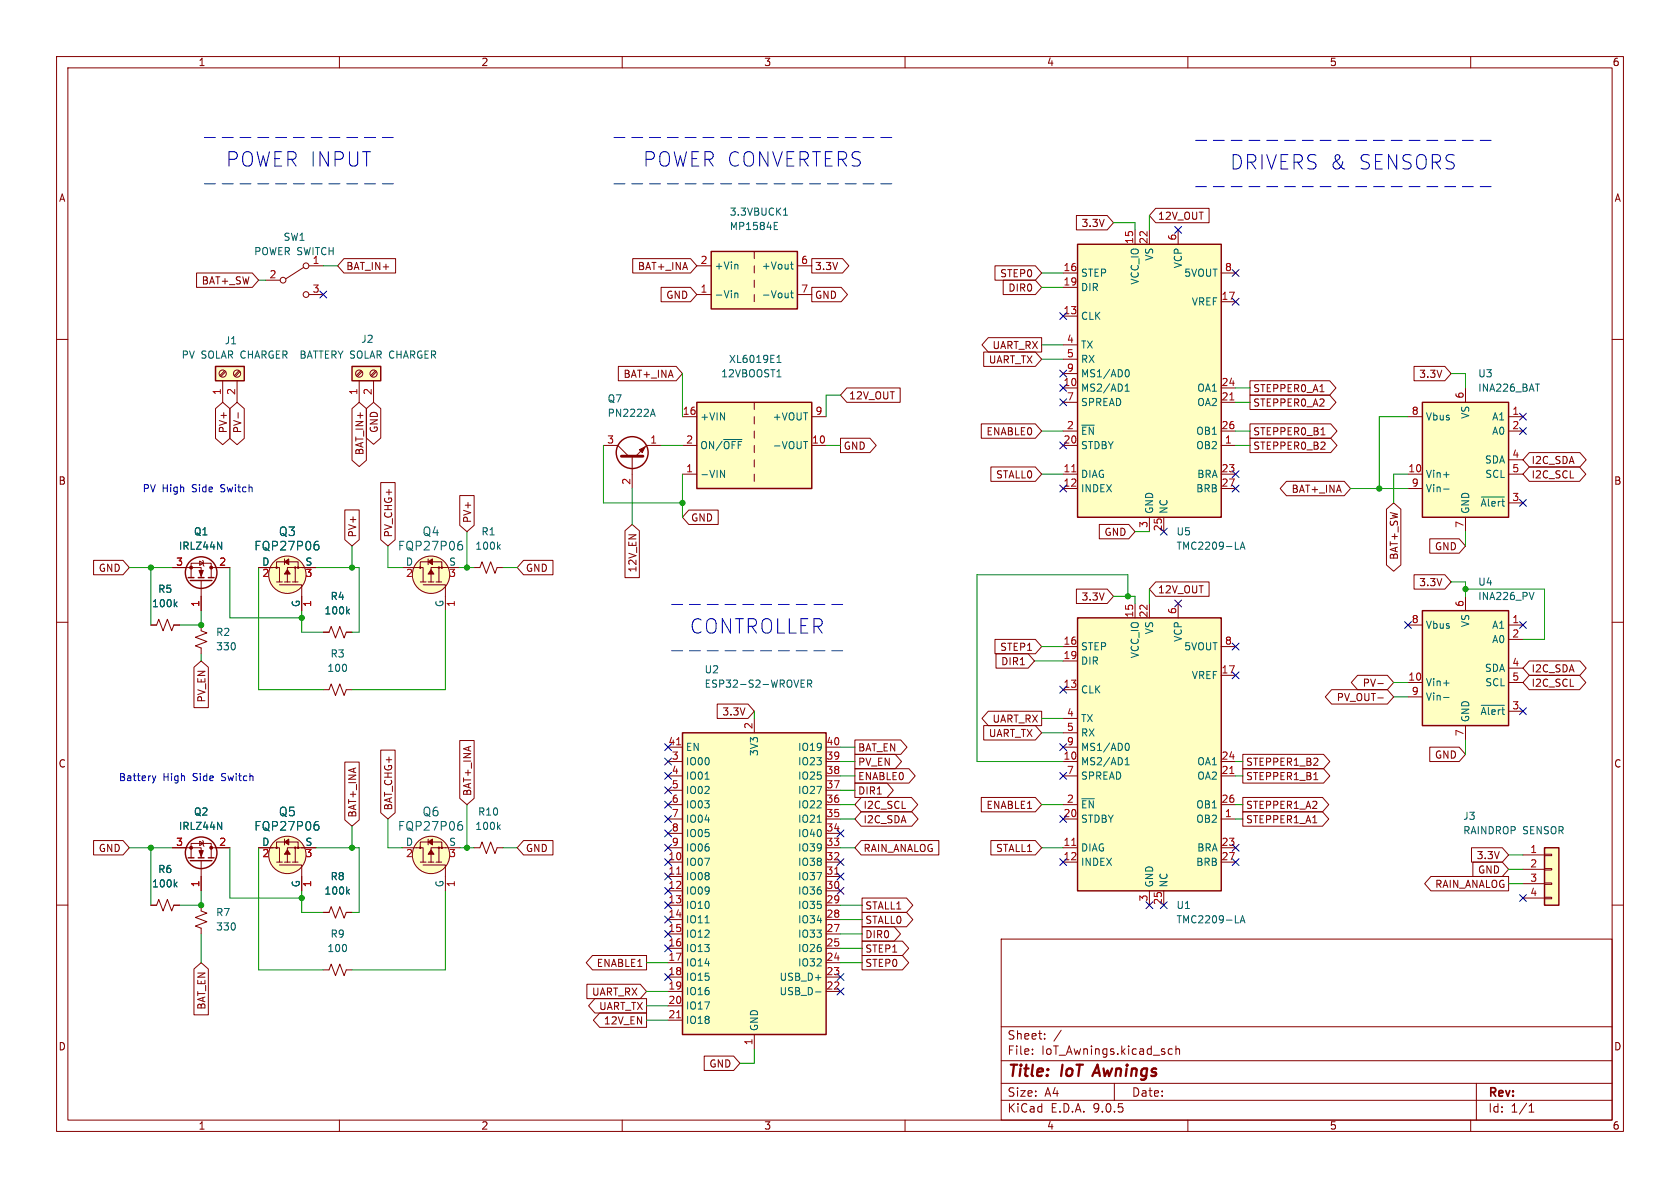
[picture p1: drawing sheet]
<svg xmlns="http://www.w3.org/2000/svg" width="297mm" height="210mm" viewBox="0 0 297 210" stroke-linecap="round" stroke-linejoin="round" font-family="sans-serif">
<g fill="none" stroke="#840000" stroke-width=".18">
<path d="M10 10h277v190h-277zM12 12h273v186h-273zM60 10v2M110 10v2M160 10v2M210 10v2M260 10v2M10 60h2M285 60h2M35.3 99.2l.6 .4-.6 .3zM35.8 99.1l.1 .1v.7l.2 .2M10 110h2"/>
<path d="M30.5 100.3h5.1v1.8M33.8 102.1v-2.5h3.5v2.5M35.6 102.6v5.4M37.3 100.3h3.3M285 110h2M57.1 121.9h1.1l.3-1 .8 2 .8-2 .7 2 .4-1h1M10 160h2M26.7 160h1l.4-1 .7 2 .8-2 .8 2 .3-1h1M177 166h108v32h-108zM285 160h2M60 198v2M110 198v2"/>
<path d="M160 198v2M177 194.5h108M177 191.5h108M177 187.5h108M177 181.5h108M182.5 186.3v.1M182.5 185.5v.1M184.7 183.6v.1M184.7 182.8v.1M187.6 182.1l-1.3 2M197 191.5v3M206.6 186.3l.2 .1 .4-.1"/>
<path d="M207.2 185.5l-.4-.1-.2 .1M207.9 185.5l.2-.1 .4 .1v.9M207.9 184.9v1.5M210 198v2M260 198v2M261 191.5v6.5M270.3 196.6h.9M270.3 195.5l.4-.4v1.5"/>
</g>
<path d="M194 188.2l-.9 2" fill="none" stroke="#840000" stroke-width=".4"/>
<path d="M38.5 95.8l.7 1.3v-1.3M30.9 156.3l.4 .5M31.3 155.9l-.5 .5" fill="none" stroke="#006464" stroke-width=".18"/>
<g fill="none" stroke="#840000" stroke-width=".25">
<path d="M33.3 102.1h1M33.7 102.6h3.8M35.1 102.1h1M36.8 102.1h1"/>
<circle cx="35.6" cy="101.2" r="2.79"/>
</g>
<g fill="#840000" stroke="#840000" stroke-width=".18">
<path d="M35.2 100.8h.7l-.3 1.1z"/>
<circle cx="37.3" cy="100.3" r=".25"/>
<circle cx="33.8" cy="100.3" r=".25"/>
</g>
<path d="M190.5 43.2h25.4v48.2h-25.4z" fill="#ffffc2"/>
<g fill="none" stroke="#840000" stroke-width=".25">
<path d="M190.5 43.2h25.4v48.2h-25.4z"/>
<circle cx="111.8" cy="80" r="2.82"/>
</g>
<g fill="none" stroke="#840000" stroke-width=".18">
<path d="M188 48.3h2.5M188 50.8h2.5M188 55.9h2.5M200.7 40.6v2.6M203.2 40.6v2.6M208.3 40.6v2.6M215.9 48.3h2.5M215.9 53.3h2.5M106.7 78.7h2.5l1.9 1.9M116.8 78.7h-2.5l-1.9 1.9M188 61h2.5M188 63.5h2.5"/>
<path d="M188 66h2.5M188 68.6h2.5M188 71.1h2.5M188 76.2h2.5M188 78.7h2.5M215.9 68.6h2.5M215.9 71.1h2.5M215.9 76.2h2.5M215.9 78.7h2.5M111.8 80.6v5.8M188 83.8h2.5M188 86.4h2.5"/>
<path d="M203.2 91.4v2.6M205.7 91.4v2.6M215.9 83.8h2.5M215.9 86.4h2.5M83.8 149.9h1l.4-1.1 .8 2.1 .7-2.1 .8 2.1 .4-1h1"/>
</g>
<path d="M115.1 73.2h.6M115.4 72.3l.4 1.3M191.2 75.2h2.3M198.9 69.2h.7M198.9 68.3l.4-.4v1.3M199.1 65.4l.1-.1a.68 .68 0 0 1 .5 .7 .68 .68 0 0 1-.5 .6h-.1M219.2 97.1l.5-1.3 .4 1.3M219.4 96.7h.6M88.1 146.1l.3 .5M88.4 145.8l-.4 .5" fill="none" stroke="#006464" stroke-width=".18"/>
<path d="M217.4 70.7h.7M189.5 83.4h.7" fill="none" stroke="#a90000" stroke-width=".18"/>
<path d="M109.9 80.6h3.8" fill="none" stroke="#840000" stroke-width=".51"/>
<path d="M113 79.5l1-.5-.5 1z" fill="#840000" stroke="#840000" stroke-width=".18"/>
<path d="M123.2 71.1h20.3v15.3h-20.3z" fill="#ffffc2"/>
<path d="M123.2 71.1h20.3v15.3h-20.3z" fill="none" stroke="#840000" stroke-width=".25"/>
<path d="M120.6 73.7h2.6M120.6 78.7h2.6M133.3 71.1v1.3M133.3 73.7v1.2M133.3 76.2v1.3M133.3 78.7v1.3M143.5 73.7h2.5M143.5 78.7h2.5M120.6 83.8h2.6M133.3 81.3v1.3M133.3 83.8v1.3" fill="none" stroke="#840000" stroke-width=".18"/>
<path d="M127.9 77.7h3.3M137.4 66.6h.7M137.4 64.1h.7M137.4 63.2l.3-.4v1.3M142.1 78h.7M127.4 83.1l.7 1.3v-1.3" fill="none" stroke="#006464" stroke-width=".18"/>
<path d="M125.7 44.5h15.3v10.1h-15.3z" fill="#ffffc2"/>
<path d="M125.7 44.5h15.3v10.1h-15.3z" fill="none" stroke="#840000" stroke-width=".25"/>
<path d="M123.2 47h2.5M123.2 52.1h2.5M133.3 44.5v1.2M133.3 47v1.3M133.3 49.5v1.3M133.3 52.1v1.2M141 47h2.5M141 52.1h2.5" fill="none" stroke="#840000" stroke-width=".18"/>
<path d="M136.9 39.9h.4M136.9 39.3h.6M138.5 38h.7M138.6 37.1l.3-.3v1.2M129.9 51.9l.2-.1 .3 .1 .1 .7M129.9 51.8v.8M130.3 46.7l.2 .2v.7M136.9 40.6h.6M139.8 51.8h.4M139.8 46.7h.4M139.9 46.3v1.1l.3 .2M139.9 51.4v1.1l.3 .1" fill="none" stroke="#006464" stroke-width=".18"/>
<path d="M38.1 64.8h5.1v2.5h-5.1z" fill="#ffffc2"/>
<path d="M38.1 64.8h5.1v2.5h-5.1z" fill="none" stroke="#840000" stroke-width=".25"/>
<g fill="none" stroke="#840000" stroke-width=".18">
<path d="M39.4 67.3v3.8M39.7 65.5l-.8 .9M39.9 65.7l-.9 .9M41.9 67.3v3.8M42.2 65.5l-.8 .9M42.4 65.7l-.8 .9"/>
<circle cx="39.4" cy="66" r=".63"/>
<circle cx="41.9" cy="66" r=".63"/>
</g>
<path d="M62.2 64.8h5.1v2.5h-5.1z" fill="#ffffc2"/>
<path d="M62.2 64.8h5.1v2.5h-5.1z" fill="none" stroke="#840000" stroke-width=".25"/>
<g fill="none" stroke="#840000" stroke-width=".18">
<path d="M47 49.5h2.5M53.7 47.2l-3.2 2.1M54.6 47h2.5M54.6 52.1h2.5M63.5 67.3v3.8M63.8 65.5l-.8 .9M64 65.7l-.8 .9M66 67.3v3.8M66.4 65.5l-.9 .9M66.5 65.7l-.8 .9M45.7 149.9h3.7v2.5M48.9 150v-1.2h3.8v1.2"/>
<path d="M48.9 152.4h1M49.4 152.9h3.9v4.6M50.3 152.4h1M50.3 148.3v1.1M51.7 152.4h1M52.2 149.9v2.5M55.9 149.9h-5.1v2.5M57.1 171.5h1.1l.3-1.1 .8 2.1 .8-2.1 .7 2.1 .4-1h1"/>
<circle cx="50" cy="49.5" r=".51"/>
<circle cx="54.1" cy="52.1" r=".51"/>
<circle cx="54.1" cy="47" r=".51"/>
<circle cx="63.5" cy="66" r=".63"/>
<circle cx="66" cy="66" r=".63"/>
<circle cx="48.9" cy="149.9" r=".13"/>
<circle cx="50.8" cy="151.1" r="3.3"/>
<circle cx="52.2" cy="149.9" r=".13"/>
<circle cx="52.7" cy="149.9" r=".13"/>
</g>
<circle cx="50.8" cy="151.1" r="3.3" fill="#ffffc2" stroke="#ffffc2" stroke-width=".18"/>
<g fill="#840000" stroke="#840000" stroke-width=".18">
<path d="M50.8 150.2l.5 .8h-1z"/>
<path d="M50.3 148.8l.8-.5v1.1z"/>
</g>
<path d="M55.8 145.8l.4 .1 .2 .2-.1 .5-.5 .1M56 145.2h.2" fill="none" stroke="#006464" stroke-width=".18"/>
<path d="M251.5 71.1h15.2v20.3h-15.2z" fill="#ffffc2"/>
<g fill="none" stroke="#840000" stroke-width=".25">
<path d="M251.5 71.1h15.2v20.3h-15.2zM33.3 151.6h1M33.7 152.1h3.8M35.1 151.6h1M36.8 151.6h1"/>
<circle cx="35.6" cy="150.7" r="2.79"/>
</g>
<g fill="none" stroke="#840000" stroke-width=".18">
<path d="M248.9 73.7h2.6M259.1 68.6v2.5M266.7 73.7h2.5M266.7 76.2h2.5M50.3 98.8v1M75.7 98.8v1M248.9 83.8h2.6M248.9 86.4h2.6M259.1 91.4v2.6M266.7 83.8h2.5M266.7 81.3h2.5M266.7 88.9h2.5"/>
<path d="M26.7 110.5h1l.4-1 .7 2 .8-2 .8 2 .3-1h1M35.6 110.5v1l1 .4-2.1 .7 2.1 .8-2.1 .8 1.1 .4v1M45.7 100.3h3.7v2.6M48.9 100.5v-1.2h3.8v1.2M48.9 102.9h1M49.4 103.4h3.9v4.6M50.3 102.9h1M51.7 102.9h1M52.2 100.3v2.6M55.9 100.3h-5.1v2.6M57.1 111.8h1.1l.3-1.1 .8 2.1 .8-2.1 .7 2.1 .4-1h1M71.1 100.3h3.7v2.6"/>
<path d="M74.3 100.5v-1.2h3.8v1.2M74.3 102.9h1M74.8 103.4h3.9v4.6M75.7 102.9h1M77.1 102.9h1M77.6 100.3v2.6M81.3 100.3h-5.1v2.6M83.8 100.3h1l.4-1 .8 2 .7-2 .8 2 .4-1h1M30.5 149.9h5.1v1.7M33.8 151.6v-2.5h3.5v2.5M35.3 148.7l.6 .4-.6 .4zM35.6 152.1v5.4"/>
<path d="M35.8 148.6l.1 .1v.8l.2 .1M37.3 149.9h3.3M71.1 149.9h3.7v2.5M74.3 150v-1.2h3.8v1.2M74.3 152.4h1M74.8 152.9h3.9v4.6M75.7 152.4h1M75.7 148.3v1.1M77.1 152.4h1M77.6 149.9v2.5M81.3 149.9h-5.1v2.5M35.6 160v1l1 .4-2.1 .8 2.1 .7-2.1 .8 1.1 .4v1"/>
<path d="M57.1 161.3h1.1l.3-1 .8 2 .8-2 .7 2 .4-1h1"/>
<circle cx="48.9" cy="100.3" r=".13"/>
<circle cx="50.8" cy="101.6" r="3.3"/>
<circle cx="52.2" cy="100.3" r=".13"/>
<circle cx="52.7" cy="100.3" r=".13"/>
<circle cx="74.3" cy="100.3" r=".13"/>
<circle cx="76.2" cy="101.6" r="3.3"/>
<circle cx="77.6" cy="100.3" r=".13"/>
<circle cx="78.1" cy="100.3" r=".13"/>
<circle cx="74.3" cy="149.9" r=".13"/>
<circle cx="76.2" cy="151.1" r="3.3"/>
<circle cx="77.6" cy="149.9" r=".13"/>
<circle cx="78.1" cy="149.9" r=".13"/>
</g>
<g fill="none" stroke="#006464" stroke-width=".18">
<path d="M271.4 67.9h.8M55.8 96.3h.3l.3 .3-.1 .5-.5 .1M56 95.7h.2M81.2 96.3h.3l.3 .3-.1 .5-.5 .1M81.4 95.7h.2M88.1 96.6l.3 .5M88.4 96.3l-.4 .4M255.2 83.9h1M255.2 86.5h1M261.9 87.9h4.1M30.9 106.8l.4 .5M31.3 106.4l-.5 .5"/>
<path d="M61.4 108l.4 .5M61.8 107.7l-.5 .5M38.5 145.4l.7 1.2v-1.2M61.4 157.6l.4 .5M61.8 157.2l-.5 .5M81.2 145.8l.4 .1 .2 .2-.1 .5-.5 .1M81.4 145.2h.2"/>
</g>
<g fill="#ffffc2" stroke="#ffffc2" stroke-width=".18">
<circle cx="50.8" cy="101.6" r="3.3"/>
<circle cx="76.2" cy="151.1" r="3.3"/>
<circle cx="76.2" cy="101.6" r="3.3"/>
</g>
<g fill="#840000" stroke="#840000" stroke-width=".18">
<path d="M50.8 100.7l.5 .8h-1z"/>
<path d="M50.3 99.3l.8-.5v1z"/>
<path d="M76.2 150.2l.5 .8h-1z"/>
<path d="M75.7 148.8l.8-.5v1.1z"/>
<path d="M76.2 100.7l.5 .8h-1z"/>
<path d="M75.7 99.3l.8-.5v1z"/>
<path d="M35.2 150.4h.7l-.3 1z"/>
<circle cx="37.3" cy="149.9" r=".25"/>
<circle cx="33.8" cy="149.9" r=".25"/>
</g>
<path d="M120.6 129.5h25.4v53.4h-25.4z" fill="#ffffc2"/>
<path d="M120.6 129.5h25.4v53.4h-25.4z" fill="none" stroke="#840000" stroke-width=".25"/>
<g fill="none" stroke="#840000" stroke-width=".18">
<path d="M118.1 132.1h2.5M118.1 134.6h2.5M118.1 137.2h2.5M118.1 139.7h2.5M133.3 127v2.5M146 132.1h2.6M146 134.6h2.6M146 137.2h2.6M146 139.7h2.6M118.1 142.2h2.5M118.1 144.8h2.5M118.1 147.3h2.5"/>
<path d="M118.1 149.9h2.5M118.1 152.4h2.5M118.1 154.9h2.5M118.1 157.5h2.5M146 142.2h2.6M146 144.8h2.6M146 147.3h2.6M146 149.9h2.6M146 152.4h2.6M146 154.9h2.6M146 157.5h2.6M118.1 160h2.5"/>
<path d="M118.1 162.6h2.5M118.1 165.1h2.5M118.1 167.6h2.5M118.1 170.2h2.5M118.1 172.7h2.5M118.1 175.3h2.5M118.1 177.8h2.5M146 160h2.6M146 162.6h2.6M146 165.1h2.6M146 167.6h2.6M146 170.2h2.6"/>
<path d="M146 172.7h2.6M146 175.3h2.6M118.1 180.3h2.5M133.3 182.9v2.5"/>
</g>
<path d="M119.6 131.7h.7M119.6 154.5h.7M147.6 154.5h.7M119.6 179.9h.7" fill="none" stroke="#a90000" stroke-width=".18"/>
<path d="M124.6 137.7h.8M141.6 120.8h.4M141.6 121.5h.6M141.6 120.2h.6M142.8 120.9l.6-.1 .1-.2-.1-.3-.6-.1v1.3M143.1 120.9l.4 .6M144.5 145.4h.7M124.6 163.1h.8M144.2 175.4h.9" fill="none" stroke="#006464" stroke-width=".18"/>
<path d="M190.5 109.2h25.4v48.3h-25.4z" fill="#ffffc2"/>
<path d="M190.5 109.2h25.4v48.3h-25.4z" fill="none" stroke="#840000" stroke-width=".25"/>
<g fill="none" stroke="#840000" stroke-width=".18">
<path d="M188 114.3h2.5M188 116.8h2.5M200.7 106.7v2.5M203.2 106.7v2.5M208.3 106.7v2.5M215.9 114.3h2.5M215.9 119.4h2.5M188 121.9h2.5M188 127h2.5M188 129.5h2.5M188 132.1h2.5M188 134.6h2.5"/>
<path d="M188 137.2h2.5M215.9 134.6h2.5M215.9 137.2h2.5M188 142.2h2.5M188 144.8h2.5M188 149.9h2.5M188 152.4h2.5M203.2 157.5v2.5M205.7 157.5v2.5M215.9 142.2h2.5M215.9 144.8h2.5M215.9 149.9h2.5"/>
<path d="M215.9 152.4h2.5"/>
</g>
<path d="M198.9 135.2h.7M198.9 134.3l.4-.4v1.3M199.1 131.5l.1-.1a.68 .68 0 0 1 .5 .6 .68 .68 0 0 1-.5 .7l-.1-.1M191.2 141.2h2.3M219.2 163.1l.5-1.2 .4 1.2M219.4 162.8h.6" fill="none" stroke="#006464" stroke-width=".18"/>
<path d="M217.4 136.7h.7M189.5 149.4h.7" fill="none" stroke="#a90000" stroke-width=".18"/>
<path d="M273 149.9h2.6v10.1h-2.6z" fill="#ffffc2"/>
<path d="M273 149.9h2.6v10.1h-2.6z" fill="none" stroke="#840000" stroke-width=".25"/>
<path d="M269.2 151.1h3.8M269.2 153.7h3.8M269.2 156.2h3.8M269.2 158.8h3.8M273 151h1.3v.3h-1.3zM273 153.5h1.3v.3h-1.3zM273 156.1h1.3v.2h-1.3zM273 158.6h1.3v.3h-1.3z" fill="none" stroke="#840000" stroke-width=".18"/>
<path d="M251.5 108h15.2v20.3h-15.2z" fill="#ffffc2"/>
<path d="M251.5 108h15.2v20.3h-15.2z" fill="none" stroke="#840000" stroke-width=".25"/>
<g fill="none" stroke="#840000" stroke-width=".18">
<path d="M190.3 38.1h5.4l1.1 1.3-1.1 1.2h-5.4zM204.3 36.8h9.4v2.6h-9.4l-1.1-1.3zM34.7 48.3h9.9l1.1 1.2-1.1 1.3h-9.9zM60.8 45.7h9.1v2.6h-9.1l-1.1-1.3zM111.9 45.7h10.2l1.1 1.3-1.1 1.3h-10.2zM116.9 50.8h5.2l1.1 1.3-1.1 1.2h-5.2zM143.5 50.8h5.2l1.1 1.3-1.1 1.2h-5.2zM143.5 45.7h5.5l1.1 1.3-1.1 1.3h-5.5zM174.7 59.7h9.4v2.5h-9.4l-1.1-1.2zM175.9 47h7.1l1.1 1.3-1.1 1.2h-7.1zM177.4 49.5h5.6l1.1 1.3-1.1 1.3h-5.6zM38.1 72.2l1.3-1.1 1.2 1.1v5.3l-1.2 1.1-1.3-1.1z"/>
<path d="M40.6 72.2l1.3-1.1 1.3 1.1v5.3l-1.3 1.1-1.3-1.1zM42.1 73v.9M62.2 72.2l1.3-1.1 1.3 1.1v9.2l-1.3 1.1-1.3-1.1zM64.8 72.2l1.2-1.1 1.3 1.1v5.2l-1.3 1.1-1.2-1.1zM109.3 64.8h10.2l1.1 1.2-1.1 1.3h-10.2zM148.6 77.5h5.2l1.1 1.2-1.1 1.3h-5.2zM149.7 68.6h9.4v2.5h-9.4l-1.1-1.2zM173.5 74.9h9.5l1.1 1.3-1.1 1.3h-9.5zM173.9 62.2h9.1l1.1 1.3-1.1 1.3h-9.1zM221 67.3h14.1l1.1 1.3-1.1 1.3h-14.1zM221 74.9h14.3l1.1 1.3-1.1 1.3h-14.3zM221 69.8h14.1l1.1 1.3-1.1 1.3h-14.1z"/>
<path d="M221 77.5h14.3l1.1 1.2-1.1 1.3h-14.3zM233.5 76.9h.8M250 64.8h5.4l1.1 1.2-1.1 1.3h-5.4zM16.5 99.1h5.2l1.2 1.2-1.2 1.3h-5.2zM61 90.1h2.5v5.3l-1.3 1.1-1.2-1.1zM67.3 85.3h2.6v10.1l-1.3 1.1-1.3-1.1zM81.3 87.6h2.5v5.3l-1.3 1.1-1.2-1.1zM92.6 99.1h5.2v2.5h-5.2l-1.2-1.3zM110.5 93.8l1.3-1.1 1.2 1.1v8.3h-2.5zM121.8 90.2h5.2v2.5h-5.2l-1.2-1.3zM175.2 82.5h7.8l1.1 1.3-1.1 1.3h-7.8zM194.3 92.7h5.2l1.2 1.3-1.2 1.3h-5.2z"/>
<path d="M227.4 85.1h10.2l1.2 1.3-1.2 1.2h-10.2l-1.1-1.2zM245.1 90l1.3-1.1 1.3 1.1v9.9l-1.3 1.1-1.3-1.1zM252.8 95.2h5.2l1.1 1.3-1.1 1.3h-5.2zM270.4 80h8.9l1.1 1.3-1.1 1.3h-8.9l-1.2-1.3zM270.4 82.5h8.8l1.2 1.3-1.2 1.3h-8.8l-1.2-1.3zM26.7 110.5h1M30.5 100.3h2.5M30.7 110.5h1M34.3 118l1.3-1.2 1.2 1.2v7.1h-2.5zM35.6 105.4v2.6M38.1 100.3h2.5M45.7 100.3h2.6"/>
<path d="M53.3 100.3h2.6M53.3 105.4v2.6M57.1 111.8h1.1M61.2 111.8h1M175.9 113h7.1l1.1 1.3-1.1 1.3h-7.1zM176.1 115.6h5.7l1.1 1.2-1.1 1.3h-5.7zM190.3 104.1h5.4l1.1 1.3-1.1 1.3h-5.4zM204.3 102.9h9.4v2.5h-9.4l-1.1-1.3zM240 119.4h5.3l1.1 1.3-1.1 1.2h-5.3l-1.1-1.2zM248.9 110.5h2.6M250 101.6h5.4l1.1 1.3-1.1 1.2h-5.4zM259.1 105.4v2.6"/>
<path d="M266.7 110.5h2.5M266.7 113h2.5M266.7 118.1h2.5M270.4 119.4h8.8l1.2 1.3-1.2 1.2h-8.8l-1.2-1.2zM270.4 116.8h8.9l1.1 1.3-1.1 1.3h-8.9l-1.2-1.3zM61 134.7h2.5v10.2l-1.3 1.2-1.2-1.2zM67.3 132.6h2.6v11.1l-1.3 1.1-1.3-1.1zM81.3 130.9h2.5v10.2l-1.3 1.1-1.2-1.1zM126.8 124.5h5.4l1.1 1.2-1.1 1.3h-5.4zM151.1 133.3h7.2l1.1 1.3-1.1 1.3h-7.2zM151.1 130.8h8.1l1.1 1.3-1.1 1.3h-8.1zM151.1 135.9h9.6l1.1 1.3-1.1 1.2h-9.6z"/>
<path d="M151.1 138.4h5.7l1.1 1.3-1.1 1.3h-5.7zM173.9 128.3h9.1l1.1 1.2-1.1 1.3h-9.1zM174.7 125.7h9.4v2.6h-9.4l-1.1-1.3zM219.7 135.9h14.3l1.1 1.3-1.1 1.2h-14.3zM219.7 133.3h14.3l1.1 1.3-1.1 1.3h-14.3zM232.3 137.8h.7M235.4 121.9h9.9l1.1 1.3-1.1 1.3h-9.9l-1.1-1.3zM243.6 120.8h.9M243.6 123.4h.9M248.9 120.7h2.6M248.9 123.2h2.6M252.8 132.1h5.2l1.1 1.3-1.1 1.2h-5.2z"/>
<path d="M259.1 128.3v2.5M266.7 120.7h2.5M266.7 125.7h2.5M16.5 148.6h5.2l1.2 1.3-1.2 1.2h-5.2zM30.5 149.9h2.5M35.6 154.9v2.6M38.1 149.9h2.5M45.7 149.9h2.6M53.3 154.9v2.6M53.3 149.9h2.6M92.6 148.6h5.2v2.5h-5.2l-1.2-1.2zM152.2 148.6h13.8v2.5h-13.8l-1.1-1.2z"/>
<path d="M152.2 141h8.9l1.1 1.2-1.1 1.3h-8.9l-1.1-1.3zM152.2 143.5h9l1.1 1.3-1.1 1.3h-9l-1.1-1.3zM152.4 158.7h7.9l1.1 1.3-1.1 1.3h-7.9zM173.5 141h9.5l1.1 1.2-1.1 1.3h-9.5zM175.2 148.6h7.8l1.1 1.3-1.1 1.2h-7.8zM219.7 141h14.1l1.1 1.2-1.1 1.3h-14.1zM219.7 143.5h14.1l1.1 1.3-1.1 1.3h-14.1zM253 154.9h13.7v2.6h-13.7l-1.1-1.3zM260.1 149.9h5.5l1.1 1.2-1.1 1.3h-5.5zM260.4 152.4h5.2l1.1 1.3-1.1 1.2h-5.2zM26.7 160h1M30.7 160h1"/>
<path d="M34.3 171.3l1.3-1.1 1.2 1.1v8.1h-2.5zM57.1 161.3h1.1M61.2 161.3h1M103.8 174h9.4l1.1 1.3-1.1 1.2h-9.4zM104.7 168.9h9.6v2.6h-9.6l-1.1-1.3zM105.2 176.5h9.1v2.6h-9.1l-1.1-1.3zM106 179.1h8.3v2.5h-8.3l-1.1-1.3zM152.4 166.4h7.1l1.2 1.2-1.2 1.3h-7.1zM152.4 168.9h7.1l1.2 1.3-1.2 1.3h-7.1zM152.4 163.8h5.7l1.1 1.3-1.1 1.3h-5.7zM152.4 161.3h7.9l1.1 1.3-1.1 1.2h-7.9zM124.5 186.7h5.2l1.1 1.3-1.1 1.2h-5.2z"/>
</g>
<g fill="none" stroke="#006464" stroke-width=".18">
<path d="M38.5 95.8l.7 1.3v-1.3M55.8 96.3h.3l.3 .3-.1 .5-.5 .1M56 95.7h.2M30.9 106.8l.4 .5M31.3 106.4l-.5 .5M61.4 108l.4 .5M61.8 107.7l-.5 .5M271.2 104.7l-.4 1.3M255.2 120.7h1M255.2 123.3h1M261.9 124.7h4.1M30.9 156.3l.4 .5"/>
<path d="M31.3 155.9l-.5 .5M38.5 145.4l.7 1.2v-1.2M55.8 145.8l.4 .1 .2 .2-.1 .5-.5 .1M56 145.2h.2M61.4 157.6l.4 .5M61.8 157.2l-.5 .5"/>
</g>
<g fill="none" stroke="#009600" stroke-width=".18">
<path d="M196.8 39.4h3.9v1.2M203.2 38.1v2.5M45.7 49.5h1.3M57.1 47h2.6M184.1 50.8h3.9M184.1 48.3h3.9M106.7 78.7v10.2h13.9M116.8 78.7h3.8M120.6 66v7.7M146 78.7h2.6M148.6 69.9h-2.6v3.8M184.1 63.5h3.9"/>
<path d="M184.1 61h3.9M184.1 76.2h3.9M218.4 78.7h2.6M218.4 76.2h2.6M218.4 71.1h2.6M218.4 68.6h2.6M248.9 73.7h-5.1v12.7M256.5 66h2.6v2.6M62.2 96.5v3.8M68.6 96.5v3.8h2.5M82.5 94v6.3M111.8 86.4v6.3"/>
<path d="M120.6 83.8v7.6M184.1 83.8h3.9M200.7 94h2.5M238.8 86.4h10.1M248.9 83.8h-2.5v5.1M259.1 94v2.5M22.9 100.3h7.6M26.7 100.3v10.2M35.6 108v2.5h-3.9M35.6 115.6v1.2M40.6 100.3v8.9h12.7M45.7 100.3v21.6h11.4"/>
<path d="M53.3 108v3.8h3.8M55.9 100.3h7.6v11.5h-1.3M78.7 108v13.9h-16.5M81.3 100.3h2.5M88.9 100.3h2.5M182.9 116.8h5.1M184.1 114.3h3.9M196.8 105.4h3.9v1.3M199.4 105.4v-3.8h-26.7v33h15.3M203.2 104.1v2.6M256.5 102.9h2.6v2.5M259.1 104.1h13.9v8.9h-3.8"/>
<path d="M133.3 125.7v1.3M148.6 134.6h2.5M148.6 137.2h2.5M148.6 132.1h2.5M148.6 139.7h2.5M184.1 127h3.9M184.1 129.5h3.9M218.4 134.6h1.3M218.4 137.2h1.3M246.4 120.7h2.5M246.4 123.2h2.5M259.1 130.8v2.6"/>
<path d="M22.9 149.9h7.6M26.7 149.9v10.1M35.6 157.5v2.5h-3.9M40.6 149.9v8.9h12.7M45.7 149.9v21.6h11.4M53.3 157.5v3.8h3.8M55.9 149.9h7.6v11.4h-1.3M62.2 146.1v3.8M68.6 144.8v5.1h2.5M78.7 157.5v14h-16.5M81.3 149.9h2.5M82.5 142.2v7.7"/>
<path d="M88.9 149.9h2.5M148.6 149.9h2.5M148.6 144.8h2.5M148.6 142.2h2.5M184.1 149.9h3.9M184.1 142.2h3.9M218.4 144.8h1.3M218.4 142.2h1.3M266.7 153.7h2.5M266.7 151.1h2.5M266.7 156.2h2.5M35.6 165.1v5.1"/>
<path d="M114.3 170.2h3.8M114.3 177.8h3.8M114.3 175.3h3.8M148.6 160h3.8M148.6 170.2h3.8M148.6 165.1h3.8M148.6 162.6h3.8M148.6 167.6h3.8M114.3 180.3h3.8M133.3 185.4v2.6h-2.5"/>
</g>
<g fill="none" stroke="#000084" stroke-width=".18">
<path d="M56.5 51.5l1.3 1.2M57.8 51.5l-1.3 1.2M187.4 55.3l1.2 1.2M188.6 55.3l-1.2 1.2M207.7 40l1.2 1.2M208.9 40l-1.2 1.2M217.8 52.7l1.2 1.2M217.8 47.7l1.2 1.2M219 47.7l-1.2 1.2M219 52.7l-1.2 1.2M187.4 78.1l1.2 1.2M187.4 70.5l1.2 1.2"/>
<path d="M187.4 68l1.2 1.2M187.4 65.4l1.2 1.2M188.6 78.1l-1.2 1.2M188.6 70.5l-1.2 1.2M188.6 68l-1.2 1.2M188.6 65.4l-1.2 1.2M268.6 75.6l1.2 1.2M268.6 73.1l1.2 1.2M269.8 75.6l-1.2 1.2M269.8 73.1l-1.2 1.2M187.4 85.8l1.2 1.2M188.6 85.8l-1.2 1.2"/>
<path d="M205.1 93.4l1.2 1.2M206.3 93.4l-1.2 1.2M217.8 85.8l1.2 1.2M217.8 83.2l1.2 1.2M219 85.8l-1.2 1.2M219 83.2l-1.2 1.2M268.6 88.3l1.2 1.2M269.8 88.3l-1.2 1.2M207.7 106.1l1.2 1.2M208.9 106.1l-1.2 1.2M217.8 113.7l1.2 1.2M217.8 118.8l1.2 1.2"/>
<path d="M219 113.7l-1.2 1.2M219 118.8l-1.2 1.2M248.3 109.9l1.2 1.2M249.5 109.9l-1.2 1.2M268.6 109.9l1.2 1.2M269.8 109.9l-1.2 1.2M117.5 131.5l1.2 1.2M117.5 134l1.2 1.2M117.5 136.6l1.2 1.2M117.5 139.1l1.2 1.2M118.7 131.5l-1.2 1.2M118.7 134l-1.2 1.2"/>
<path d="M118.7 136.6l-1.2 1.2M118.7 139.1l-1.2 1.2M187.4 136.6l1.2 1.2M187.4 121.3l1.2 1.2M187.4 131.5l1.2 1.2M188.6 136.6l-1.2 1.2M188.6 121.3l-1.2 1.2M188.6 131.5l-1.2 1.2M268.6 125.1l1.2 1.2M269.8 125.1l-1.2 1.2M117.5 154.3l1.2 1.2M117.5 151.8l1.2 1.2"/>
<path d="M117.5 149.3l1.2 1.2M117.5 156.9l1.2 1.2M117.5 159.4l1.2 1.2M117.5 146.7l1.2 1.2M117.5 141.6l1.2 1.2M117.5 144.2l1.2 1.2M118.7 154.3l-1.2 1.2M118.7 151.8l-1.2 1.2M118.7 149.3l-1.2 1.2M118.7 156.9l-1.2 1.2M118.7 159.4l-1.2 1.2M118.7 146.7l-1.2 1.2"/>
<path d="M118.7 141.6l-1.2 1.2M118.7 144.2l-1.2 1.2M148 154.3l1.2 1.2M148 156.9l1.2 1.2M148 146.7l1.2 1.2M148 151.8l1.2 1.2M149.2 154.3l-1.2 1.2M149.2 156.9l-1.2 1.2M149.2 146.7l-1.2 1.2M149.2 151.8l-1.2 1.2M187.4 144.2l1.2 1.2M187.4 151.8l1.2 1.2"/>
<path d="M188.6 144.2l-1.2 1.2M188.6 151.8l-1.2 1.2M202.6 159.4l1.2 1.2M203.8 159.4l-1.2 1.2M205.1 159.4l1.2 1.2M206.3 159.4l-1.2 1.2M217.8 151.8l1.2 1.2M217.8 149.3l1.2 1.2M219 151.8l-1.2 1.2M219 149.3l-1.2 1.2M268.6 158.1l1.2 1.3M269.8 158.1l-1.2 1.3"/>
<path d="M117.5 172.1l1.2 1.2M117.5 162l1.2 1.2M117.5 164.5l1.2 1.2M117.5 167l1.2 1.2M118.7 172.1l-1.2 1.2M118.7 162l-1.2 1.2M118.7 164.5l-1.2 1.2M118.7 167l-1.2 1.2M148 174.7l1.2 1.2M148 172.1l1.2 1.2M149.2 174.7l-1.2 1.2M149.2 172.1l-1.2 1.2"/>
</g>
<g fill="none" stroke="#0000c2" stroke-width=".18">
<path d="M36.1 24.3h2M36.1 32.5h2M39.3 24.3h1.9M39.3 32.5h1.9M42.4 24.3h2M42.4 32.5h2M45.6 24.3h1.9M45.6 32.5h1.9M48.7 24.3h2M48.7 32.5h2M51.9 24.3h1.9M51.9 32.5h1.9"/>
<path d="M55 24.3h1.9M55 32.5h1.9M58.2 24.3h1.9M58.2 32.5h1.9M61.3 24.3h1.9M61.3 32.5h1.9M64.4 24.3h2M64.4 32.5h2M67.6 24.3h1.9M67.6 32.5h1.9M108.5 24.3h2M108.5 32.5h2"/>
<path d="M111.7 24.3h1.9M111.7 32.5h1.9M114.8 24.3h2M114.8 32.5h2M118 24.3h1.9M118 32.5h1.9M121.1 24.3h2M121.1 32.5h2M124.3 24.3h1.9M124.3 32.5h1.9M127.4 24.3h1.9M127.4 32.5h1.9"/>
<path d="M130.6 24.3h1.9M130.6 32.5h1.9M133.7 24.3h1.9M133.7 32.5h1.9M136.8 24.3h2M136.8 32.5h2M140 24.3h1.9M140 32.5h1.9M143.1 24.3h2M143.1 32.5h2M146.3 24.3h1.9M146.3 32.5h1.9"/>
<path d="M149.4 24.3h2M149.4 32.5h2M152.6 24.3h1.9M152.6 32.5h1.9M155.7 24.3h1.9M155.7 32.5h1.9M211.4 24.8h1.9M211.4 33h1.9M214.5 24.8h1.9M214.5 33h1.9M217.7 24.8h1.9M217.7 33h1.9"/>
<path d="M220.8 24.8h1.9M220.8 33h1.9M223.9 24.8h2M223.9 33h2M227.1 24.8h1.9M227.1 33h1.9M230.2 24.8h2M230.2 33h2M233.4 24.8h1.9M233.4 33h1.9M236.5 24.8h2M236.5 33h2"/>
<path d="M239.7 24.8h1.9M239.7 33h1.9M242.8 24.8h1.9M242.8 33h1.9M246 24.8h1.9M246 33h1.9M249.1 24.8h1.9M249.1 33h1.9M252.2 24.8h2M252.2 33h2M255.4 24.8h1.9M255.4 33h1.9"/>
<path d="M258.5 24.8h2M258.5 33h2M261.7 24.8h1.9M261.7 33h1.9M118.7 106.9h2M118.7 115h2M121.9 106.9h1.9M121.9 115h1.9M125 106.9h2M125 115h2M128.2 106.9h1.9M128.2 115h1.9"/>
<path d="M131.3 106.9h2M131.3 115h2M134.5 106.9h1.9M134.5 115h1.9M137.6 106.9h1.9M137.6 115h1.9M140.8 106.9h1.9M140.8 115h1.9M143.9 106.9h1.9M143.9 115h1.9M147 106.9h2M147 115h2"/>
<path d="M26.9 137.2l.3 .8M27.2 138l-.1 .4M27.5 137.2l-.3 .8"/>
</g>
<g fill="#009600" stroke="#009600" stroke-width=".18">
<circle cx="26.7" cy="100.3" r=".46"/>
<circle cx="35.6" cy="110.5" r=".46"/>
<circle cx="53.3" cy="109.2" r=".46"/>
<circle cx="62.2" cy="100.3" r=".46"/>
<circle cx="82.5" cy="149.9" r=".46"/>
<circle cx="120.6" cy="88.9" r=".46"/>
<circle cx="82.5" cy="100.3" r=".46"/>
<circle cx="35.6" cy="160" r=".46"/>
<circle cx="53.3" cy="158.8" r=".46"/>
<circle cx="62.2" cy="149.9" r=".46"/>
<circle cx="26.7" cy="149.9" r=".46"/>
<circle cx="243.8" cy="86.4" r=".46"/>
<circle cx="199.4" cy="105.4" r=".46"/>
<circle cx="259.1" cy="104.1" r=".46"/>
</g>
<g font-size="3.5" fill="#0000c2">
<text x="39.9" y="29.7">POWER INPUT</text>
<text x="113.6" y="29.7">POWER CONVERTERS</text>
<text x="217.4" y="30.2">DRIVERS &amp;</text>
<text x="240.1" y="30.2">SENSORS</text>
<text x="121.9" y="112.2">CONTROLLER</text>
</g>
<g font-size="2.8" fill="#840000">
<text x="178" y="190.9">Title:</text>
<text x="187.7" y="190.9">IoT</text>
<text x="194.3" y="190.9">Awnings</text>
</g>
<g font-size="2.1" fill="#006464">
<text x="49.2" y="95">Q3</text>
<text x="74.6" y="95">Q4</text>
<text x="44.8" y="97.5">FQP27P06</text>
<text x="70.2" y="97.5">FQP27P06</text>
<text x="44.8" y="147">FQP27P06</text>
<text x="49.2" y="144.5">Q5</text>
<text x="70.2" y="147">FQP27P06</text>
<text x="74.6" y="144.5">Q6</text>
</g>
<g font-size="2.1" fill="#840000">
<text x="178" y="184">Sheet:</text>
<text x="178" y="186.7">File:</text>
<text x="184.1" y="186.7">IoT_Awnings.kicad_sch</text>
<text x="178" y="196.9">KiCad</text>
<text x="178" y="194.1">Size:</text>
<text x="184.7" y="194.1">A4</text>
<text x="185.7" y="196.9">E.D.A.</text>
<text x="193.3" y="196.9">9.0.5</text>
<text x="200" y="194.1">Date:</text>
<text x="263" y="194.3">Rev:</text>
<text x="263" y="196.9">Id:</text>
<text x="267.1" y="196.9">1/1</text>
</g>
<g font-size="1.8" fill="#840000">
<text x="35" y="11.9">1</text>
<text x="85" y="11.9">2</text>
<text x="135" y="11.9">3</text>
<text x="185" y="11.9">4</text>
<text x="235" y="11.9">5</text>
<text x="285" y="11.9">6</text>
<text x="10.3" y="35.9">A</text>
<text x="285.3" y="35.9">A</text>
<text x="191.1" y="40.3">3.3V</text>
<text x="204.6" y="39.1">12V_OUT</text>
<text x="61.1" y="47.9">BAT_IN+</text>
<text x="112.7" y="47.9">BAT+_INA</text>
<text x="144" y="47.9">3.3V</text>
<text x="35.6" y="50.5">BAT+_SW</text>
<text x="117.7" y="53">GND</text>
<text x="144" y="53">GND</text>
<text x="176.7" y="49.2">STEP0</text>
<text x="178.2" y="51.8">DIR0</text>
<text x="174.7" y="64.5">UART_TX</text>
<text x="175.4" y="61.9">UART_RX</text>
<text x="110.1" y="67">BAT+_INA</text>
<text x="150" y="70.8">12V_OUT</text>
<text x="221.5" y="69.5">STEPPER0_A1</text>
<text x="250.8" y="67">3.3V</text>
<text x="40.3" y="76.7" transform="rotate(-90 40.3 76.7)">PV+</text>
<text x="42.9" y="76.7" transform="rotate(-90 42.9 76.7)">PV-</text>
<text x="67" y="76.6" transform="rotate(-90 67 76.6)">GND</text>
<text x="174.3" y="77.2">ENABLE0</text>
<text x="221.5" y="77.2">STEPPER0_B1</text>
<text x="221.5" y="72.1">STEPPER0_A2</text>
<text x="64.5" y="80.6" transform="rotate(-90 64.5 80.6)">BAT_IN+</text>
<text x="149.1" y="79.7">GND</text>
<text x="221.5" y="79.7">STEPPER0_B2</text>
<text x="270.7" y="82.2">I2C_SDA</text>
<text x="10.3" y="85.9">B</text>
<text x="176" y="84.8">STALL0</text>
<text x="228.2" y="87.3">BAT+_INA</text>
<text x="270.7" y="84.8">I2C_SCL</text>
<text x="285.3" y="85.9">B</text>
<text x="63.2" y="95.1" transform="rotate(-90 63.2 95.1)">PV+</text>
<text x="69.5" y="95.1" transform="rotate(-90 69.5 95.1)">PV_CHG+</text>
<text x="83.5" y="92.6" transform="rotate(-90 83.5 92.6)">PV+</text>
<text x="122.1" y="92.4">GND</text>
<text x="195.2" y="94.9">GND</text>
<text x="17.4" y="101.3">GND</text>
<text x="92.9" y="101.3">GND</text>
<text x="112.7" y="101.3" transform="rotate(-90 112.7 101.3)">12V_EN</text>
<text x="247.3" y="99.1" transform="rotate(-90 247.3 99.1)">BAT+_SW</text>
<text x="253.6" y="97.5">GND</text>
<text x="191.1" y="106.4">3.3V</text>
<text x="204.6" y="105.1">12V_OUT</text>
<text x="250.8" y="103.8">3.3V</text>
<text x="176.7" y="115.3">STEP1</text>
<text x="176.9" y="117.8">DIR1</text>
<text x="270.7" y="119.1">I2C_SDA</text>
<text x="36.5" y="124.3" transform="rotate(-90 36.5 124.3)">PV_EN</text>
<text x="236.2" y="124.1">PV_OUT-</text>
<text x="240.8" y="121.6">PV-</text>
<text x="270.7" y="121.6">I2C_SCL</text>
<text x="127.6" y="126.7">3.3V</text>
<text x="174.7" y="130.5">UART_TX</text>
<text x="175.4" y="128">UART_RX</text>
<text x="10.3" y="135.9">C</text>
<text x="151.6" y="135.6">PV_EN</text>
<text x="151.6" y="133">BAT_EN</text>
<text x="220.2" y="135.6">STEPPER1_B2</text>
<text x="253.6" y="134.3">GND</text>
<text x="285.3" y="135.9">C</text>
<text x="69.5" y="143.4" transform="rotate(-90 69.5 143.4)">BAT_CHG+</text>
<text x="83.5" y="140.8" transform="rotate(-90 83.5 140.8)">BAT+_INA</text>
<text x="151.6" y="138.1">ENABLE0</text>
<text x="151.6" y="140.7">DIR1</text>
<text x="152.6" y="143.2">I2C_SCL</text>
<text x="174.3" y="143.2">ENABLE1</text>
<text x="220.2" y="143.2">STEPPER1_A2</text>
<text x="220.2" y="138.1">STEPPER1_B1</text>
<text x="63.2" y="144.6" transform="rotate(-90 63.2 144.6)">BAT+_INA</text>
<text x="152.6" y="145.7">I2C_SDA</text>
<text x="220.2" y="145.7">STEPPER1_A1</text>
<text x="17.4" y="150.8">GND</text>
<text x="92.9" y="150.8">GND</text>
<text x="152.6" y="150.8">RAIN_ANALOG</text>
<text x="176" y="150.8">STALL1</text>
<text x="261" y="152.1">3.3V</text>
<text x="261.2" y="154.6">GND</text>
<text x="152.9" y="161">STALL1</text>
<text x="253.6" y="157.2">RAIN_ANALOG</text>
<text x="152.9" y="166.1">DIR0</text>
<text x="152.9" y="163.5">STALL0</text>
<text x="105.4" y="171.1">ENABLE1</text>
<text x="152.9" y="168.6">STEP1</text>
<text x="152.9" y="171.1">STEP0</text>
<text x="36.5" y="178.6" transform="rotate(-90 36.5 178.6)">BAT_EN</text>
<text x="104.6" y="176.2">UART_RX</text>
<text x="105.8" y="178.8">UART_TX</text>
<text x="10.3" y="185.9">D</text>
<text x="106.7" y="181.3">12V_EN</text>
<text x="285.3" y="185.9">D</text>
<text x="125.3" y="188.9">GND</text>
<text x="35" y="199.9">1</text>
<text x="85" y="199.9">2</text>
<text x="135" y="199.9">3</text>
<text x="185" y="199.9">4</text>
<text x="235" y="199.9">5</text>
<text x="285" y="199.9">6</text>
</g>
<g font-size="1.8" fill="#006464">
<text x="128.9" y="38.3">3.3VBUCK1</text>
<text x="128.9" y="40.9">MP1584E</text>
<text x="44.8" y="45.3">POWER SWITCH</text>
<text x="50" y="42.8">SW1</text>
<text x="126.2" y="47.9">+Vin</text>
<text x="134.6" y="47.9">+Vout</text>
<text x="204.1" y="46.2" transform="rotate(-90 204.1 46.2)">VS</text>
<text x="209.1" y="47.5" transform="rotate(-90 209.1 47.5)">VCP</text>
<text x="126.2" y="52.9">-Vin</text>
<text x="134.6" y="52.9">-Vout</text>
<text x="191" y="49.1">STEP</text>
<text x="191" y="51.7">DIR</text>
<text x="201.5" y="50.4" transform="rotate(-90 201.5 50.4)">VCC_IO</text>
<text x="209.3" y="49.1">5VOUT</text>
<text x="191" y="56.7">CLK</text>
<text x="210.6" y="54.2">VREF</text>
<text x="32" y="63.6">PV SOLAR CHARGER</text>
<text x="39.6" y="61.1">J1</text>
<text x="52.8" y="63.6">BATTERY SOLAR CHARGER</text>
<text x="63.8" y="60.8">J2</text>
<text x="128.8" y="64.4">XL6019E1</text>
<text x="191" y="61.8">TX</text>
<text x="191" y="64.4">RX</text>
<text x="107.3" y="71.3">Q7</text>
<text x="127.4" y="66.9">12VBOOST1</text>
<text x="191" y="66.9">MS1/AD0</text>
<text x="191" y="69.4">MS2/AD1</text>
<text x="191" y="72">SPREAD</text>
<text x="211.6" y="69.4">OA1</text>
<text x="211.6" y="72">OA2</text>
<text x="261.2" y="66.9">U3</text>
<text x="261.2" y="69.4">INA226_BAT</text>
<text x="107.3" y="73.9">PN2222A</text>
<text x="123.7" y="74.5">+VIN</text>
<text x="136.5" y="74.5">+VOUT</text>
<text x="191" y="77.1">~{EN}</text>
<text x="211.4" y="77.1">OB1</text>
<text x="252" y="74.5">Vbus</text>
<text x="259.9" y="74.1" transform="rotate(-90 259.9 74.1)">VS</text>
<text x="263.7" y="74.5">A1</text>
<text x="263.7" y="77.1">A0</text>
<text x="123.7" y="79.6">ON/~{OFF}</text>
<text x="136.5" y="79.6">-VOUT</text>
<text x="191" y="79.6">STDBY</text>
<text x="211.4" y="79.6">OB2</text>
<text x="262.4" y="82.1">SDA</text>
<text x="123.7" y="84.7">-VIN</text>
<text x="191" y="84.7">DIAG</text>
<text x="191" y="87.2">INDEX</text>
<text x="211.4" y="87.2">BRB</text>
<text x="211.6" y="84.7">BRA</text>
<text x="252" y="84.7">Vin+</text>
<text x="252" y="87.2">Vin-</text>
<text x="261.6" y="89.8">~{Alert}</text>
<text x="262.5" y="84.7">SCL</text>
<text x="34.2" y="94.8">Q1</text>
<text x="85" y="94.8">R1</text>
<text x="204.1" y="90.9" transform="rotate(-90 204.1 90.9)">GND</text>
<text x="206.6" y="90.9" transform="rotate(-90 206.6 90.9)">NC</text>
<text x="207.9" y="94.8">U5</text>
<text x="259.9" y="90.9" transform="rotate(-90 259.9 90.9)">GND</text>
<text x="31.5" y="97.4">IRLZ44N</text>
<text x="46.3" y="100.1">D</text>
<text x="53.9" y="100.1">S</text>
<text x="71.7" y="100.1">D</text>
<text x="79.3" y="100.1">S</text>
<text x="83.9" y="97.4">100k</text>
<text x="207.9" y="97.4">TMC2209-LA</text>
<text x="26.8" y="107.5">100k</text>
<text x="27.9" y="105">R5</text>
<text x="53.1" y="107.4" transform="rotate(-90 53.1 107.4)">G</text>
<text x="58.3" y="106.3">R4</text>
<text x="78.5" y="107.4" transform="rotate(-90 78.5 107.4)">G</text>
<text x="261.2" y="103.7">U4</text>
<text x="261.2" y="106.3">INA226_PV</text>
<text x="38.1" y="112.6">R2</text>
<text x="57.3" y="108.8">100k</text>
<text x="204.1" y="112.2" transform="rotate(-90 204.1 112.2)">VS</text>
<text x="209.1" y="113.6" transform="rotate(-90 209.1 113.6)">VCP</text>
<text x="252" y="111.4">Vbus</text>
<text x="259.9" y="111" transform="rotate(-90 259.9 111)">VS</text>
<text x="263.7" y="111.4">A1</text>
<text x="263.7" y="113.9">A0</text>
<text x="38.1" y="115.2">330</text>
<text x="57.8" y="119">100</text>
<text x="58.3" y="116.4">R3</text>
<text x="124.5" y="119.2">U2</text>
<text x="191" y="115.2">STEP</text>
<text x="191" y="117.7">DIR</text>
<text x="201.5" y="116.5" transform="rotate(-90 201.5 116.5)">VCC_IO</text>
<text x="209.3" y="115.2">5VOUT</text>
<text x="262.4" y="119">SDA</text>
<text x="124.5" y="121.8">ESP32-S2-WROVER</text>
<text x="191" y="122.8">CLK</text>
<text x="210.6" y="120.2">VREF</text>
<text x="252" y="121.5">Vin+</text>
<text x="252" y="124.1">Vin-</text>
<text x="262.5" y="121.5">SCL</text>
<text x="191" y="127.9">TX</text>
<text x="191" y="130.4">RX</text>
<text x="259.9" y="127.8" transform="rotate(-90 259.9 127.8)">GND</text>
<text x="261.6" y="126.6">~{Alert}</text>
<text x="121.2" y="132.9">EN</text>
<text x="121.2" y="135.5">IO00</text>
<text x="134.2" y="133.8" transform="rotate(-90 134.2 133.8)">3V3</text>
<text x="141" y="132.9">IO19</text>
<text x="141" y="135.5">IO23</text>
<text x="191" y="132.9">MS1/AD0</text>
<text x="191" y="135.5">MS2/AD1</text>
<text x="211.6" y="135.5">OA1</text>
<text x="121.2" y="138">IO01</text>
<text x="121.2" y="140.6">IO02</text>
<text x="121.2" y="143.1">IO03</text>
<text x="141" y="138">IO25</text>
<text x="141" y="140.6">IO27</text>
<text x="141" y="143.1">IO22</text>
<text x="191" y="138">SPREAD</text>
<text x="191" y="143.1">~{EN}</text>
<text x="211.4" y="143.1">OB1</text>
<text x="211.6" y="138">OA2</text>
<text x="31.5" y="146.9">IRLZ44N</text>
<text x="34.2" y="144.4">Q2</text>
<text x="46.3" y="149.6">D</text>
<text x="53.9" y="149.6">S</text>
<text x="71.7" y="149.6">D</text>
<text x="79.3" y="149.6">S</text>
<text x="83.9" y="146.9">100k</text>
<text x="84.4" y="144.4">R10</text>
<text x="121.2" y="145.6">IO04</text>
<text x="121.2" y="148.2">IO05</text>
<text x="141" y="145.6">IO21</text>
<text x="141" y="148.2">IO40</text>
<text x="191" y="145.6">STDBY</text>
<text x="211.4" y="145.6">OB2</text>
<text x="258.6" y="145.1">J3</text>
<text x="258.6" y="147.7">RAINDROP</text>
<text x="269.2" y="147.7">SENSOR</text>
<text x="27.9" y="154.5">R6</text>
<text x="58.3" y="155.8">R8</text>
<text x="121.2" y="150.7">IO06</text>
<text x="121.2" y="153.3">IO07</text>
<text x="121.2" y="155.8">IO08</text>
<text x="141" y="150.7">IO39</text>
<text x="141" y="153.3">IO38</text>
<text x="141" y="155.8">IO37</text>
<text x="191" y="150.7">DIAG</text>
<text x="191" y="153.3">INDEX</text>
<text x="211.4" y="153.3">BRB</text>
<text x="211.6" y="150.7">BRA</text>
<text x="26.8" y="157.1">100k</text>
<text x="53.1" y="156.9" transform="rotate(-90 53.1 156.9)">G</text>
<text x="57.3" y="158.3">100k</text>
<text x="78.5" y="156.9" transform="rotate(-90 78.5 156.9)">G</text>
<text x="121.2" y="158.3">IO09</text>
<text x="121.2" y="160.9">IO10</text>
<text x="141" y="158.3">IO36</text>
<text x="141" y="160.9">IO35</text>
<text x="204.1" y="157" transform="rotate(-90 204.1 157)">GND</text>
<text x="206.6" y="157" transform="rotate(-90 206.6 157)">NC</text>
<text x="207.9" y="160.9">U1</text>
<text x="38.1" y="162.2">R7</text>
<text x="38.1" y="164.7">330</text>
<text x="58.3" y="166">R9</text>
<text x="121.2" y="163.4">IO11</text>
<text x="121.2" y="166">IO12</text>
<text x="141" y="163.4">IO34</text>
<text x="141" y="166">IO33</text>
<text x="207.9" y="163.4">TMC2209-LA</text>
<text x="57.8" y="168.5">100</text>
<text x="121.2" y="168.5">IO13</text>
<text x="121.2" y="171">IO14</text>
<text x="121.2" y="173.6">IO15</text>
<text x="137.7" y="173.6">USB_D+</text>
<text x="141" y="168.5">IO26</text>
<text x="141" y="171">IO32</text>
<text x="121.2" y="176.1">IO16</text>
<text x="121.2" y="178.7">IO17</text>
<text x="137.7" y="176.1">USB_D-</text>
<text x="121.2" y="181.2">IO18</text>
<text x="134.2" y="182.4" transform="rotate(-90 134.2 182.4)">GND</text>
</g>
<g font-size="1.8" fill="#a90000">
<text x="55.2" y="46.7">1</text>
<text x="123.8" y="46.7">2</text>
<text x="141.5" y="46.7">6</text>
<text x="200.4" y="43.2" transform="rotate(-90 200.4 43.2)">15</text>
<text x="202.9" y="43.2" transform="rotate(-90 202.9 43.2)">22</text>
<text x="208" y="42.6" transform="rotate(-90 208 42.6)">6</text>
<text x="47.6" y="49.3">2</text>
<text x="55.2" y="51.8">3</text>
<text x="123.8" y="51.8">1</text>
<text x="141.5" y="51.8">7</text>
<text x="187.9" y="48">16</text>
<text x="187.9" y="50.5">19</text>
<text x="215.9" y="53.1">17</text>
<text x="216.5" y="48">8</text>
<text x="187.9" y="55.6">13</text>
<text x="188.5" y="60.7">4</text>
<text x="188.5" y="63.2">5</text>
<text x="188.5" y="65.8">9</text>
<text x="39.1" y="69.9" transform="rotate(-90 39.1 69.9)">1</text>
<text x="41.7" y="69.9" transform="rotate(-90 41.7 69.9)">2</text>
<text x="63.2" y="69.9" transform="rotate(-90 63.2 69.9)">1</text>
<text x="65.8" y="69.9" transform="rotate(-90 65.8 69.9)">2</text>
<text x="187.9" y="68.3">10</text>
<text x="188.5" y="70.9">7</text>
<text x="215.9" y="68.3">24</text>
<text x="215.9" y="70.9">21</text>
<text x="258.8" y="70.6" transform="rotate(-90 258.8 70.6)">6</text>
<text x="120.6" y="73.4">16</text>
<text x="144.1" y="73.4">9</text>
<text x="188.5" y="75.9">2</text>
<text x="215.9" y="75.9">26</text>
<text x="249.5" y="73.4">8</text>
<text x="267.3" y="73.4">1</text>
<text x="267.3" y="75.9">2</text>
<text x="107.2" y="78.5">3</text>
<text x="114.9" y="78.5">1</text>
<text x="121.2" y="78.5">2</text>
<text x="121.2" y="83.6">1</text>
<text x="143.5" y="78.5">10</text>
<text x="187.9" y="78.5">20</text>
<text x="187.9" y="83.6">11</text>
<text x="215.9" y="83.6">23</text>
<text x="216.5" y="78.5">1</text>
<text x="248.9" y="83.6">10</text>
<text x="267.3" y="81">4</text>
<text x="267.3" y="83.6">5</text>
<text x="111.5" y="85.8" transform="rotate(-90 111.5 85.8)">2</text>
<text x="187.9" y="86.1">12</text>
<text x="215.9" y="86.1">27</text>
<text x="249.5" y="86.1">9</text>
<text x="267.3" y="88.6">3</text>
<text x="202.9" y="93.4" transform="rotate(-90 202.9 93.4)">3</text>
<text x="205.5" y="94" transform="rotate(-90 205.5 94)">25</text>
<text x="258.8" y="93.4" transform="rotate(-90 258.8 93.4)">7</text>
<text x="31" y="100.1">3</text>
<text x="38.7" y="100.1">2</text>
<text x="35.3" y="107.4" transform="rotate(-90 35.3 107.4)">1</text>
<text x="46.3" y="102.3">2</text>
<text x="53.9" y="102.3">3</text>
<text x="55.3" y="107.4" transform="rotate(-90 55.3 107.4)">1</text>
<text x="71.7" y="102.3">2</text>
<text x="79.3" y="102.3">3</text>
<text x="80.7" y="107.4" transform="rotate(-90 80.7 107.4)">1</text>
<text x="258.8" y="107.4" transform="rotate(-90 258.8 107.4)">6</text>
<text x="200.4" y="109.3" transform="rotate(-90 200.4 109.3)">15</text>
<text x="202.9" y="109.3" transform="rotate(-90 202.9 109.3)">22</text>
<text x="208" y="108.7" transform="rotate(-90 208 108.7)">6</text>
<text x="249.5" y="110.2">8</text>
<text x="267.3" y="110.2">1</text>
<text x="267.3" y="112.8">2</text>
<text x="187.9" y="114">16</text>
<text x="187.9" y="116.6">19</text>
<text x="215.9" y="119.1">17</text>
<text x="216.5" y="114">8</text>
<text x="267.3" y="117.9">4</text>
<text x="187.9" y="121.7">13</text>
<text x="248.9" y="120.4">10</text>
<text x="249.5" y="122.9">9</text>
<text x="267.3" y="120.4">5</text>
<text x="267.3" y="125.5">3</text>
<text x="118.1" y="131.8">41</text>
<text x="133.1" y="129" transform="rotate(-90 133.1 129)">2</text>
<text x="146" y="131.8">40</text>
<text x="188.5" y="126.7">4</text>
<text x="188.5" y="129.3">5</text>
<text x="188.5" y="131.8">9</text>
<text x="258.8" y="130.2" transform="rotate(-90 258.8 130.2)">7</text>
<text x="118.7" y="134.4">3</text>
<text x="118.7" y="136.9">4</text>
<text x="146" y="134.4">39</text>
<text x="146" y="136.9">38</text>
<text x="187.9" y="134.4">10</text>
<text x="188.5" y="136.9">7</text>
<text x="215.9" y="134.4">24</text>
<text x="215.9" y="136.9">21</text>
<text x="118.7" y="139.4">5</text>
<text x="118.7" y="142">6</text>
<text x="146" y="139.4">37</text>
<text x="146" y="142">36</text>
<text x="188.5" y="142">2</text>
<text x="215.9" y="142">26</text>
<text x="31" y="149.6">3</text>
<text x="38.7" y="149.6">2</text>
<text x="118.7" y="144.5">7</text>
<text x="118.7" y="147.1">8</text>
<text x="118.7" y="149.6">9</text>
<text x="146" y="144.5">35</text>
<text x="146" y="147.1">34</text>
<text x="146" y="149.6">33</text>
<text x="187.9" y="144.5">20</text>
<text x="187.9" y="149.6">11</text>
<text x="215.9" y="149.6">23</text>
<text x="216.5" y="144.5">1</text>
<text x="46.3" y="151.8">2</text>
<text x="53.9" y="151.8">3</text>
<text x="71.7" y="151.8">2</text>
<text x="79.3" y="151.8">3</text>
<text x="118.1" y="152.1">10</text>
<text x="118.1" y="154.7">11</text>
<text x="146" y="152.1">32</text>
<text x="146" y="154.7">31</text>
<text x="187.9" y="152.1">12</text>
<text x="215.9" y="152.1">27</text>
<text x="270.4" y="150.9">1</text>
<text x="270.4" y="153.4">2</text>
<text x="270.4" y="156">3</text>
<text x="35.3" y="156.9" transform="rotate(-90 35.3 156.9)">1</text>
<text x="55.3" y="156.9" transform="rotate(-90 55.3 156.9)">1</text>
<text x="80.7" y="156.9" transform="rotate(-90 80.7 156.9)">1</text>
<text x="118.1" y="157.2">12</text>
<text x="118.1" y="159.8">13</text>
<text x="146" y="157.2">30</text>
<text x="146" y="159.8">29</text>
<text x="202.9" y="159.5" transform="rotate(-90 202.9 159.5)">3</text>
<text x="205.5" y="160.1" transform="rotate(-90 205.5 160.1)">25</text>
<text x="270.4" y="158.5">4</text>
<text x="118.1" y="162.3">14</text>
<text x="118.1" y="164.8">15</text>
<text x="118.1" y="167.4">16</text>
<text x="146" y="162.3">28</text>
<text x="146" y="164.8">27</text>
<text x="146" y="167.4">25</text>
<text x="118.1" y="169.9">17</text>
<text x="118.1" y="172.5">18</text>
<text x="146" y="169.9">24</text>
<text x="146" y="172.5">23</text>
<text x="118.1" y="175">19</text>
<text x="118.1" y="177.5">20</text>
<text x="146" y="175">22</text>
<text x="118.1" y="180.1">21</text>
<text x="133.1" y="184.9" transform="rotate(-90 133.1 184.9)">1</text>
</g>
<g font-size="1.8" fill="#0000c2">
<text x="25.1" y="87.2">PV High</text>
<text x="34.1" y="87.2">Side</text>
<text x="39.3" y="87.2">Switch</text>
<text x="20.9" y="138.3">Battery</text>
<text x="28.8" y="138.3">High</text>
<text x="34.2" y="138.3">Side</text>
<text x="39.4" y="138.3">Switch</text>
</g>
</svg>
